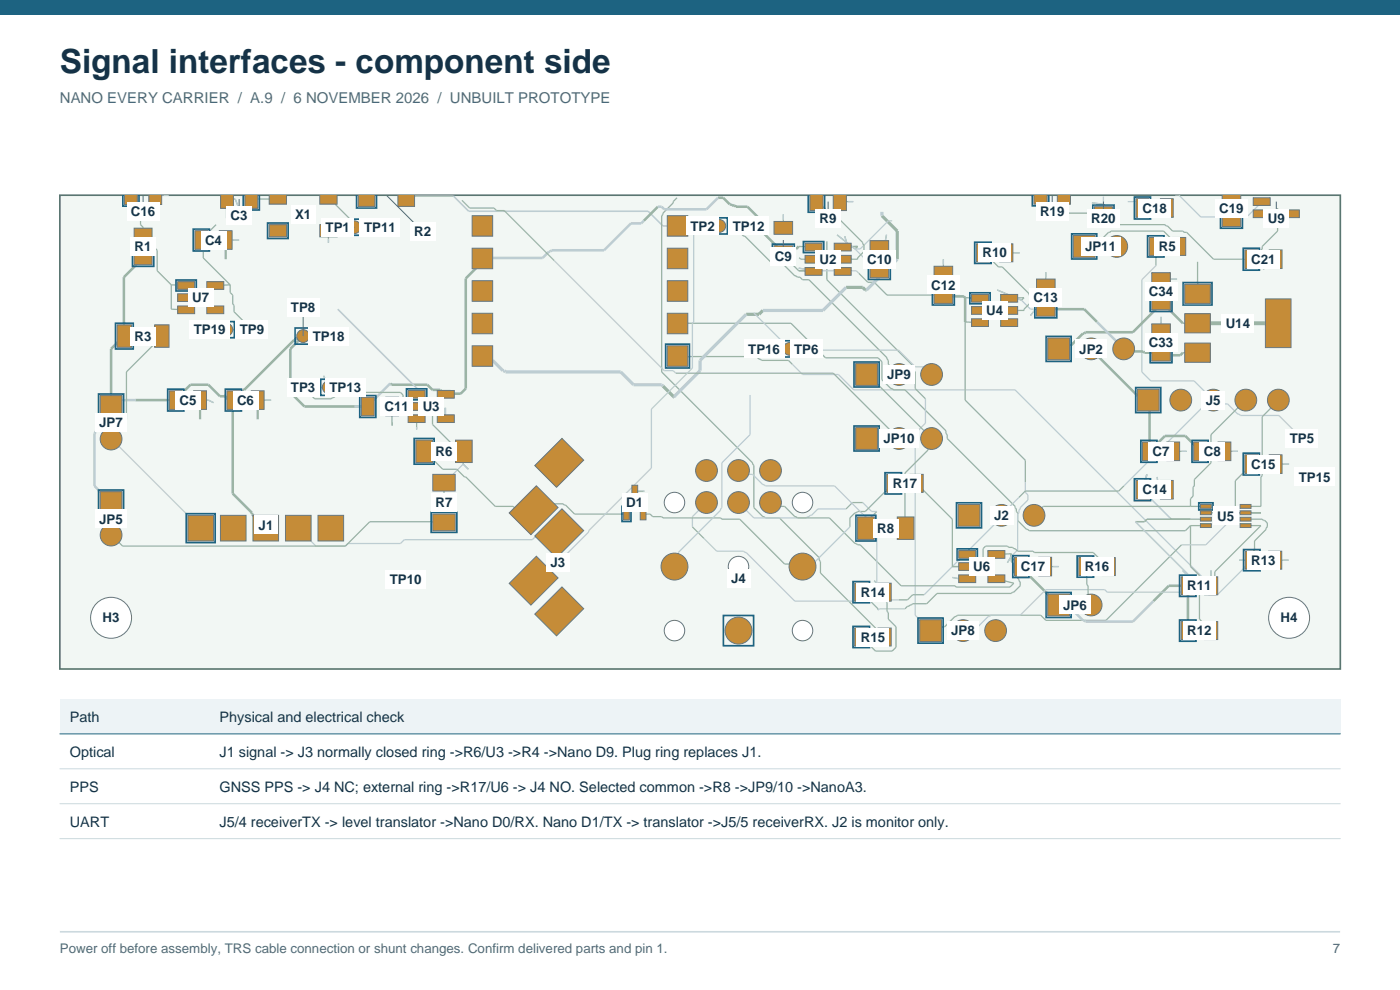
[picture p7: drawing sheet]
<svg xmlns="http://www.w3.org/2000/svg" width="297mm" height="210mm" viewBox="0 0 297 210" stroke-linecap="round" stroke-linejoin="round" font-family="sans-serif">
<path d="M0 0h297v3.2h-297z" fill-rule="evenodd" fill="#1d6381"/>
<path d="M12.7 197.7h271.6" fill="none" stroke="#ccd9e1" stroke-width=".35"/>
<path d="M12.7 41.4h271.6v100.5h-271.6z" fill-rule="evenodd" fill="#f2f7f4" stroke="#59766e" stroke-width=".35"/>
<g fill="none" stroke="#9cb4a5" stroke-width=".27">
<path d="M27.8 41.4h-.2l1.9 1.9v2.2l.3 .3v1.9l.6 .5v1.9l2.9 3v4.3l3 3M32.9 41.4h2.9M42.6 50.9h.1M42.6 50.9v1.6l.5 .6v1.6l5.7 5.7M45.8 47.7l-3.2 3.2M47.9 50.9h2.8M48.1 42.2h1.8l.8 2.2M58.9 42l-.3 .2h-5.7M69.7 48.9v2.6M69.7 42l5.5 5.4v.8M77.8 41.4h.1M78.2 47.1l2.4 1.1h2.6"/>
<path d="M98 42.5l1.6 1.6h5.2l.5 .6h1.7l10.6 10.6M143.6 42l-.8 .8v.2l-2.2 2.2v.3l-.2 .3v33.1l19.3 19.3v.3l.2 .2v9l1.9 1.9h.3l.3 .3h3l8.4 8.4v.5l.3 .3v2.4l13.6 13.6M154.8 46.8v.3l3 3h.2l5.7 5.7h2.2l2.7 2.7h.3l.3 .3h.5l.6 .5h1.3l16.6 16.6v.3l.3 .2v.9l2.2 2.1M156.8 46.1l.8 .6 1.2 1.2M166.2 45.5v2.8M166.2 53.5v.7l3.2 3.2M169.4 56.9l4.1 .5h-4.1M169.4 52.3l3.2 .1M169.4 57.4l3.2 .2M169.5 54.6l.4 .4h2.7M173.2 42.8h.3l3 3h.8l5.7 5.7v.2l.3 .3v1.4l-1.4 1.3v.3h-3.1M175.4 51.2v8.1l18.2 18.2v.3l.3 .3v.5l.3 .3v3.5l2.1 2.2"/>
<path d="M177.6 49.8l3.8 3 .5-.5M178.2 42.8h2.8M179.2 50.1l.6 1.9 .2 .3h1.9M181.9 52.3l-3.1 .1M182.2 58l1.9 1.9h1.4l2.7 2.7h11.7l.2 .4M183.8 55.5l.6 .3 1.6 1.6h.5v.2M188.1 49.8l-.3 1.4-1.3 1.2M200.1 55v2.8M208.5 53.6h.3l3 3h.8l5.7 5.7v.3l.3 .3v1.3l-1.4 1.4v.3h-3.1M213.5 53.6h2.8M220.7 41.4l3.9 3.8h9.5l.3 .3h.5l2.2 2.2h10l.3 .2h.3l1.1 1.1h2.1l.3 .3h.5l5.7 5.7h8.2l2.2-2.2v-.5l3.2-3.3v-4.9M221.9 57.7v2.9"/>
<path d="M225.7 41.4h.1M230 52.3h.8l.8-.8h1.4l2.2-2.2h.2l.3-.3h11.2l3.2 3.3M231.6 43l2.5 .3v1.9M242.2 44.1h.2M245.2 52.3v4M246.3 59.2h3.4M249.3 41.4h.8M254.1 55.5v6.8M264 44.1h-.3l-2.5 2.6M270.6 55h-1.7l-.9 2.2M34.3 71.3l-7.5 7.6v10l-3.2 3.3v.9M36.3 60.4v5.2l3.2 .1"/>
<path d="M36.3 60.4l3.2 .2M39.5 63.1h3.1M45.6 68.8l2.4 1.1h2.6M48.8 60.4v1.7l.6 .5v1.9l.2 .3v1.3l3.8 3.8M48.8 60.4l-3.1 .2M67.3 70.2l2.4 1.1h2.6M68.7 79.7l1 2.5h-2.5M143.4 79.2h33.4l13.9 13.8M143.7 75.5l-.1 .1h16.9l.5 .6h.3l.3 .2h5.7l.8 .9M143.7 68.6h-.1h24.2l7.3 7.3h11.2l.8 .8v3.8l1.9 1.9h.3l.2 .3h2.5l8.7 8.7v.5l.2 .3v.8l14.4 14.4v.3l.3 .3v.5l.3 .3v1.6l1.9 1.9h.3l.2 .3h33.2l1.1-1.1M162.1 74h1.8l.8 .3M165.6 72.1l1.9 1.9h3.3l.3 .3"/>
<path d="M183.8 79.4h.3l13.6 13.6M204.7 63.1l3.2 .2M207.9 68.4l-3.2-.1v16.6l12.8 12.7v4.7M211 64.8l-1.3 1.1h-1.8M211.5 61.5l5.2 2.2 .5-.6-3.1 .2M221.9 65.7v-.1h-2.2l-1.1 1.3M246.3 67.2v2.9M250.9 68.6h3.2M250.9 74.8h3.2M42.4 84.9h1.8l1.1 .5M54.7 84.9h2.8M64.3 82.2l2.5 2.4h3.5l.3-.3h.2l1.1-1.1h13.1l.5 .6v1.1l.5 .5v.8"/>
<path d="M83.2 86.2v1.8M86 86.2l.9 .8h3.8l1 1.1v1.9l5.8 5.7h.9M86 86.2h2.4M88.4 88.8v2.3M90 95.7l3.9 3.8h3l1.6 1.7h.3l6.3 6.2h3.8l.2 .3h1.9l.6 .5h1.6l1.4-1.3h4.9l.2 .2h.3l1.9 1.9h11M97.7 83.5l-3.1 .1M98.3 95.7v2.8l1.1 1M197.6 93h.1M197.7 93v.8l-.8 .8v.9l-4.9 4.9v11.6h.1M248.9 95.7h2.8M259.8 95.7h2.8M264.3 84.9l-7.4 7.3v6l-3.5 3.5v1.4l-.3 .2v1.9l-.5 .6v1.6"/>
<path d="M265.5 98.5h.1l-3.5 3.5v6.2l.5 .6M270.6 98.5h2.9M271.2 84.9h.1l-3.5 3.5v12.5l-.3 .3v6.2h-3.3M273.7 91.9l2.5 1.1M94.2 102.4v3.1M94.2 110.8v-.1h-15.8l-5.1 5.1h-47.3l-2.4-2.4v.1M136.4 109h-.1h1.6l.6 .6h1.9l.2 .3h12.3l.2 .2h3.8l9.5 9.5h3.3l.6 .6M136.7 104.2h-2M146.9 111.8l2.4 2.4M163.5 106.6h.8l.8 .8h1.3l2.2 2.2h.3l.3 .3h6.8l5.4 5.4h.3l.2 .3h.6l8.7 8.7h11.4l.2 .2h11.5l.8-.8-3.7-.9M183 106.6h-2.2l-1.3 1.4M186 108.5l-2.4 2.4v1.1h.1"/>
<path d="M189.5 102.5l-5.9 6h-1.7l-.2 .3h-.3l-1.1 1.1v1.9M194.5 102.5l7.5 7.6v10.1h3.3l.8-.8h1.4l1.1-1.1v-1.9l.5-.6h4.6l.3 .3h.8l.3 .3h.2l.6 .5h3.2l.3 .3h12.5l3 3h.3M211.4 117.6l3.1-.1v1.6l.6 .5v1.9l1.3 1.9v.9l-1.3 1.3h-.3l-.3 .3h-15.7l-2.2 2.2h-3l-.8 .5h-.3l-.5 .5M214.5 118.3l2.1 1.9M214.5 118l-.8 1.4M238.4 103.1l-1.1 1.1h-19.8l-1.3 1.3M245.5 101.2l.3 2.7h1.7M250.7 115.6l-16.1 16h-12.7l-1.1-1.1h-17.7l-.3 .3h-.2l-2.2 2.1h-1.4l-.8 .9h-.8M252.6 111.5h3.2M252.6 111.5v8.7l1.9 1.9v9.2l2.4 2.5M252.6 110.1h3.2M255.8 108.8h2.6"/>
<path d="M255.8 107.4h-34.5l-1.9 1.9M262.6 108.8h4.9M262.6 108.8l-1.1 1.1M264.2 111.5h3.3l-9.8 9.8v1.3l-.8 .8M264.2 110.1h3.6l.2 .3h.3l.6 .5v.9l-.3 .2v.3l-2.5 2.4v2l-.5 .5v1.6h-2.7M270.5 118.8h2.9M278.9 101.2h2.6M86 122.9h2.6M182.7 125.6l3.6 3.5v.3M185.5 123.2l2.1 2.4M187.6 125.6v1.6l.6 .6v1.9l.3 .3v1.3l1.6 1.6v4.4l-.8 .8h-3.6l-3-3M187.6 125.6h.1"/>
<path d="M196.1 126.2h-2.5l-1.1 1h-1.9M202.1 122.5l1.3 .3h1.8M221.7 120.2h2.9M230.2 120.2l.4 .3v3.5l.2 .3v1.9l.6 .5v1.6h.1M256.9 121v3.3"/>
</g>
<g fill="none" stroke="#bdcdd2" stroke-width=".27">
<path d="M34.7 41.4h1.1M49.6 50.9h1.1M49.9 42.2l.8 2.2M69.7 50.7v.8M78.2 47.1l2.4 1.1M82.4 48.2h.8M117.6 55.3l23.3 23.3h1.9l.6 .6M147.2 49.6v18.7l-.3 .3v9.5l-8.7 8.7v12.5l-13.3 13.3v.2l-9.5 9.6h-.6l-.8 .8h-.8M156.8 46.1l.8 .6M166.2 45.5v1.1M169.4 56.9l4.1 .5h8.2l.5 .6M177.6 49.8l3.8 3"/>
<path d="M179.2 50.1l.6 1.9M179.9 42.8h1.1M181.4 52.8l3 3-.6-.3M188.1 49.8l-.3 1.4M189.3 46.8h-.8l-6 6h-1.1M200.1 55v1.1M215.2 53.6h1.1M221.9 57.7v1.1M234.1 41.7v1.6l-2.5-.3M243 42.5h-.5l-.3 .3h-3M245.2 56.3l-3 3v19.6l1.9 1.9h9.2l4.1 4.1M248.1 59.2h1.6"/>
<path d="M250.1 41.4l4.6 4.6h9.3l.2-.2h.6l2.2-2.2M268.9 55l-.9 2.2M41.3 63.1h1.3M45.6 68.8l2.4 1.1M49.8 69.9h.8M67.3 70.2l2.4 1.1M68.7 79.7l1 2.5M71.5 71.3h.8M159.9 66.4l7.1 7.1M163.9 74l.8 .3M168.1 77.3l2.2 2.1h7.6l3.2 3.3h34.2l41.6 41.6v-3.3M171.1 74.3h19.5l3.6 3.5h1.9l1.5 1.6"/>
<path d="M211 64.8l-1.3 1.1M211.5 61.5l5.2 2.2 1.9 1.9h1.1l-1.1 1.3M246.3 67.2v1.1M23.6 93.1v-.1l19 19M44.2 84.9l1.1 .5M56.4 84.9h1.1M67.2 82.2h.8M83.2 88v1.6M88.4 90.6v.5M99.4 99.5l-1.1-1-4.1 4v3M156.7 99.8h.8l.8 .8h1.4l2.1 2.2h.3l.3 .3h14.6l8.5 8.4v.5l.5 .6v11.4l1.6 1.6-2.1-2.4M159.1 83.8v8.4l-6 6v9.5l-.2 .3v.2l-9 9v1.4l-.8 .8v.8"/>
<path d="M196.3 84.6v5.2l-1.6 1.6v.3l-.3 .2v.6l-.2 .2v37.8l3.2 3.3M250.7 95.7h1M261.5 95.7h1.1M272.4 98.5h1.1M273.7 91.9l2.5 1.1-4.9-4.9h-8.1l-.3-.2h-.3l-2.2-2.2h-1.3l-.8-.8h-1.7l-18.2 18.2M63.3 112l3.7 3.8h6.3l.5-.5h11.2l.8-.8h27.1l.6-.6h.8l.3-.2h1.9l.5-.6h1.6M136.4 104.2h.3M149.3 114.2l2.8 2.7h5.7l.2 .3h.3l10.3 10.3h19.6l.3-.3h2.1M149.9 106.6l-3 3v2.2M156.7 106.6l3.2 3.3h11.2l.2-.3 .9-.3 1.3-1.3h6M180.3 111.8l-7.6 7.6h-.8l-.8 .8h-.8M183 106.6l1.9 1.9h1.1"/>
<path d="M212.4 109.3h.1M212.4 109.3v.6l-16.3 16.3M216.2 105.5l-3.8 3.8M217.5 102.3v2.1l.6 .6v1.1l-1.7 1.6v.3l-.2 .2v.6l-.3 .2v7.7l-1.4 1.3-.8 1.4M245.5 101.2l.3 2.7M258.1 108.8h.3M261.5 109.9l-5.7 5.7h-5.1M262.9 118.8h2.7l-7.3 7.4h-1.9l-.6-.6h-20.9l-.5-.5h-12.5l-5.5 5.4h-6.2l-.3 .3h-.3l-2.1 2.1h-1.7l-.8 .9h-.8M272.3 118.8h1.1M280.7 101.2h.8M87.8 122.9h.8M192 129.1h-5.5l-.2 .3"/>
<path d="M202.1 122.5l1.3 .3M223.5 120.2h1.1"/>
</g>
<path d="M47.9 50.9v4.1M48.1 42.2v4.1M42.4 84.9v4M54.7 84.9v4" fill="none" stroke="#9cb4a5" stroke-width=".48"/>
<path d="M86.2 41.4l.1 .2h9.9M143.7 47.9h8.9M83.2 86.2v4.1M94.5 86.5l.1 2.3M243.3 100.6l-1.1 3.3h.2M248.2 109.9l.3 .2M252.6 110.1h-9.3l-.5 .6h-1.9M250.9 121l1.1 1.1v2.2" fill="none" stroke="#9cb4a5" stroke-width=".34"/>
<path d="M96.2 41.6l3.2 3.2h38.1l3.1 3.1h3.1M71.6 65.6l22.9 22.8v-1.9M240.9 110.7l11.1 11.1v.3l-1.1-1.1M243.3 100.6l-1.1 3.3 6 6" fill="none" stroke="#bdcdd2" stroke-width=".34"/>
<g fill="none" stroke="#9cb4a5" stroke-width=".54">
<path d="M30.4 54.7l-4.1 4.1v12.5M30.4 54.7v.1M102.3 54.7v.8l-3.5 3.6v23.3l-1.1 1.1h-1.6l-.6-.5h-1.9l-.2-.3h-1.7l-1-1.1h-7.6l-.3-.3M139.6 43.9l-3 2.9M152.3 42h1.1l1.4 1.3h.2l.3 .3h.6l.2 .3h2.5l2.4 2.4v.3l.6 .8v1.6l4.6 4.6M166.2 53.5v.1M169.4 52.3l-.5 .5h-1.1l-.8 .8h-.8M26.3 71.3h.1M26.3 71.3l-2.7 2.7v12.2M200.1 63v-.1h4.4l.2 .2v5.2M221.9 65.7v-.1h8.1l2.7 2.7M231.5 74h-.1l10 10.1h.6l.8 .8h.8l.3 .2v10.6"/>
<path d="M238.4 74h1.7l.5 .5h1.9l.3 .3h3l.5 .6M246.3 64.5l-6 6h-10l-.3 .2h-.3l-2.4 2.5h-1.1l-.8 .8h-.8M246.3 64.5h.6l4 4.1M246.3 64.4v.1M246.3 75.2v.2M250.9 74.8l-.5 .6h-4.1M28.7 84.9h8.6M37.1 84.9l3.3-3.3h3.8l2.5 2.5h1l.9 .8h.9M78 86.2h-13.4l-2.5-2.4-.2-.8-.3-.3v-8.7l2.7-2.7h-.8l-.8 .8h-.3l-10.6 10.6h-.3l-2.1 2.2v19.8l4 4.1v.2l3 3M243.7 95.7h.2M243.9 95.7l3.2-3.2h4.4l3.2 3.2h-.1M216.6 120.2h-.2l8.2 8.1"/>
<path d="M244.7 127.5l3.2-3.2h4.1v9.5"/>
</g>
<path d="M136.6 46.8l-.6 .6h-2.1l-5.8 5.7h-11.1l-.3 .3h-.2l-1.4 1.3h-12.8v.1M152.3 42l-2.4 2.4h-9l-.5-.5h-.8M232.7 68.3l5.7 5.7M28.7 84.9h-3.8l-1.3 1.3v.8l-.8 .9v1l-2.5 2.5v.3l-.3 .2v11.2l3.6 3.5M82.8 81.3l-4.9 4.9h-2.7M244.7 127.5l-4.4 4.4h-10l-.3-.3h-.3l-2.4-2.5h-1.1l-.8-.8h-.8" fill="none" stroke="#bdcdd2" stroke-width=".54"/>
<path d="M187.1 45.8l3.3 3.2v6M161.8 65.9l-.8 .8h-2.7M179.5 61h3.5l.6 .5h.2M140.6 81.9l2.5 2.4" fill="none" stroke="#9cb4a5" stroke-width=".68" stroke-linecap="butt"/>
<path d="M187.1 44.9v.9M190.4 55l-6.6 6.5M102.3 75.5v.1h.9l.8 .8h.5l2.2 2.2h.3l.2 .3h24.5l2.7 2.7h6l.2 .3M158.3 66.7l-9.8 9.7v2.2l-5.4 5.5v.2M179.5 61l-4.9 4.9h-12.8" fill="none" stroke="#bdcdd2" stroke-width=".68" stroke-linecap="butt"/>
<path d="M254.1 68.6h17.1" fill="none" stroke="#9cb4a5" stroke-width=".81" stroke-linecap="butt"/>
<path d="M141.6 73.4h4.3v4.3h-4.3z" fill-rule="evenodd" fill="#c58c38" stroke="#6b7678" stroke-width=".21"/>
<path d="M141.2 73h5.1v5.1h-5.1z" fill="none" stroke="#1d6381" stroke-width=".35"/>
<g fill="#c58c38" stroke="#6b7678" stroke-width=".21">
<path d="M141.6 66.5h4.3v4.3h-4.3z" fill-rule="evenodd"/>
<path d="M141.6 59.6h4.3v4.3h-4.3z" fill-rule="evenodd"/>
<path d="M141.6 52.7h4.3v4.3h-4.3z" fill-rule="evenodd"/>
<path d="M141.6 45.8h4.3v4.3h-4.3z" fill-rule="evenodd"/>
<path d="M100.2 45.8h4.3v4.3h-4.3z" fill-rule="evenodd"/>
<path d="M100.2 52.7h4.3v4.3h-4.3z" fill-rule="evenodd"/>
<path d="M100.2 59.6h4.3v4.3h-4.3z" fill-rule="evenodd"/>
<path d="M100.2 66.5h4.3v4.3h-4.3z" fill-rule="evenodd"/>
<path d="M100.2 73.4h4.3v4.3h-4.3z" fill-rule="evenodd"/>
<circle cx="162.1" cy="74" r="1.36"/>
</g>
<path d="M160.4 72.3h3.4v3.4h-3.4z" fill="none" stroke="#1d6381" stroke-width=".35"/>
<path d="M219.3 41.4h2.8v1.9h-2.8z" fill-rule="evenodd" fill="#c58c38" stroke="#6b7678" stroke-width=".21"/>
<path d="M219 41.4v2.3h3.5v-2.3" fill="none" stroke="#1d6381" stroke-width=".35"/>
<g fill="#c58c38" stroke="#6b7678" stroke-width=".21">
<path d="M224.3 41.4h2.8v1.9h-2.8z" fill-rule="evenodd"/>
<circle cx="64.3" cy="82.2" r="1.36"/>
</g>
<path d="M62.6 80.4h3.4v3.5h-3.4z" fill="none" stroke="#1d6381" stroke-width=".35"/>
<circle cx="86" cy="122.9" r="1.36" fill="#c58c38" stroke="#6b7678" stroke-width=".21"/>
<path d="M84.3 121.2h3.5v3.4h-3.5z" fill="none" stroke="#1d6381" stroke-width=".35"/>
<circle cx="276.2" cy="93" r="1.36" fill="#c58c38" stroke="#6b7678" stroke-width=".21"/>
<path d="M274.5 91.3h3.4v3.4h-3.4z" fill="none" stroke="#1d6381" stroke-width=".35"/>
<circle cx="53.4" cy="69.9" r="1.36" fill="#c58c38" stroke="#6b7678" stroke-width=".21"/>
<path d="M51.7 68.2h3.5v3.4h-3.5z" fill="none" stroke="#1d6381" stroke-width=".35"/>
<path d="M181.9 109.7h3.6v4.7h-3.6z" fill-rule="evenodd" fill="#c58c38" stroke="#6b7678" stroke-width=".21"/>
<path d="M181.6 109.3h4.2v5.5h-4.2z" fill="none" stroke="#1d6381" stroke-width=".35"/>
<g fill="#c58c38" stroke="#6b7678" stroke-width=".21">
<path d="M190.4 109.7h3.5v4.7h-3.5z" fill-rule="evenodd"/>
<path d="M222.3 71.7h4.6v4.6h-4.6z" fill-rule="evenodd"/>
</g>
<path d="M221.9 71.3h5.3v5.4h-5.3z" fill="none" stroke="#1d6381" stroke-width=".35"/>
<g fill="#c58c38" stroke="#6b7678" stroke-width=".21">
<path d="M41.4 48.9h2.7v4h-2.7z" fill-rule="evenodd"/>
<circle cx="231.5" cy="74" r="2.31"/>
<circle cx="238.4" cy="74" r="2.31"/>
</g>
<path d="M41 48.6h3.4v4.6h-3.4z" fill="none" stroke="#1d6381" stroke-width=".35"/>
<g fill="#c58c38" stroke="#6b7678" stroke-width=".21">
<path d="M46.5 48.9h2.7v4h-2.7z" fill-rule="evenodd"/>
<path d="M241 42.2h2.7v3.9h-2.7z" fill-rule="evenodd"/>
</g>
<path d="M240.7 41.8h3.4v4.6h-3.4z" fill="none" stroke="#1d6381" stroke-width=".35"/>
<g fill="#c58c38" stroke="#6b7678" stroke-width=".21">
<path d="M246.2 42.2h2.7v3.9h-2.7z" fill-rule="evenodd"/>
<path d="M215.2 118.2h2.7v4h-2.7z" fill-rule="evenodd"/>
</g>
<path d="M214.9 117.9h3.4v4.6h-3.4z" fill="none" stroke="#1d6381" stroke-width=".35"/>
<g fill="#c58c38" stroke="#6b7678" stroke-width=".21">
<path d="M220.4 118.2h2.7v4h-2.7z" fill-rule="evenodd"/>
<path d="M219.9 64.4h3.9v2.7h-3.9z" fill-rule="evenodd"/>
</g>
<path d="M219.5 64h4.7v3.4h-4.7z" fill="none" stroke="#1d6381" stroke-width=".35"/>
<g fill="#c58c38" stroke="#6b7678" stroke-width=".21">
<path d="M219.9 59.2h3.9v2.7h-3.9z" fill-rule="evenodd"/>
<path d="M250.6 122.4h2.8v3.8h-2.8z" fill-rule="evenodd"/>
</g>
<path d="M250.2 122h3.5v4.5h-3.5z" fill="none" stroke="#1d6381" stroke-width=".35"/>
<g fill="#c58c38" stroke="#6b7678" stroke-width=".21">
<path d="M255.5 122.4h2.8v3.8h-2.8z" fill-rule="evenodd"/>
<circle cx="80.6" cy="48.2" r="1.36"/>
</g>
<path d="M78.9 46.5h3.4v3.4h-3.4z" fill="none" stroke="#1d6381" stroke-width=".35"/>
<path d="M243.8 50.4h2.8v3.8h-2.8z" fill-rule="evenodd" fill="#c58c38" stroke="#6b7678" stroke-width=".21"/>
<path d="M243.4 50h3.5v4.5h-3.5z" fill="none" stroke="#1d6381" stroke-width=".35"/>
<g fill="#c58c38" stroke="#6b7678" stroke-width=".21">
<path d="M248.8 50.4h2.7v3.8h-2.7z" fill-rule="evenodd"/>
<path d="M227.7 50h4.6v4.6h-4.6z" fill-rule="evenodd"/>
</g>
<path d="M227.3 49.6h5.4v5.3h-5.4z" fill="none" stroke="#1d6381" stroke-width=".35"/>
<g fill="#c58c38" stroke="#6b7678" stroke-width=".21">
<circle cx="236.9" cy="52.3" r="2.31"/>
<circle cx="167.5" cy="74" r="1.36"/>
</g>
<path d="M165.8 72.3h3.4v3.4h-3.4z" fill="none" stroke="#1d6381" stroke-width=".35"/>
<path d="M203.4 116.8h3.6v1.6h-3.6z" fill-rule="evenodd" fill="#c58c38" stroke="#6b7678" stroke-width=".21"/>
<path d="M203 116.4h4.3v2.4h-4.3z" fill="none" stroke="#1d6381" stroke-width=".35"/>
<g fill="#c58c38" stroke="#6b7678" stroke-width=".21">
<path d="M203.4 119.4h3.6v1.6h-3.6z" fill-rule="evenodd"/>
<path d="M203.4 121.9h3.6v1.7h-3.6z" fill-rule="evenodd"/>
<path d="M209.6 121.9h3.6v1.7h-3.6z" fill-rule="evenodd"/>
<path d="M209.6 116.8h3.6v1.6h-3.6z" fill-rule="evenodd"/>
<path d="M188.1 100.6h2.8v3.8h-2.8z" fill-rule="evenodd"/>
</g>
<path d="M187.8 100.3h3.4v4.5h-3.4z" fill="none" stroke="#1d6381" stroke-width=".35"/>
<g fill="#c58c38" stroke="#6b7678" stroke-width=".21">
<path d="M193.1 100.6h2.8v3.8h-2.8z" fill-rule="evenodd"/>
<path d="M203.3 107h4.6v4.6h-4.6z" fill-rule="evenodd"/>
</g>
<path d="M202.9 106.7h5.3v5.3h-5.3z" fill="none" stroke="#1d6381" stroke-width=".35"/>
<g fill="#c58c38" stroke="#6b7678" stroke-width=".21">
<path d="M242.4 93.8h2.7v3.9h-2.7z" fill-rule="evenodd"/>
<circle cx="212.5" cy="109.3" r="2.31"/>
<circle cx="219.4" cy="109.3" r="2.31"/>
</g>
<path d="M242 93.4h3.4v4.7h-3.4z" fill="none" stroke="#1d6381" stroke-width=".35"/>
<g fill="#c58c38" stroke="#6b7678" stroke-width=".21">
<path d="M247.5 93.8h2.7v3.9h-2.7z" fill-rule="evenodd"/>
<path d="M39.9 109.3h5.4v5.4h-5.4z" fill-rule="evenodd"/>
</g>
<path d="M39.5 109h6.1v6.1h-6.1z" fill="none" stroke="#1d6381" stroke-width=".35"/>
<g fill="#c58c38" stroke="#6b7678" stroke-width=".21">
<path d="M46.8 109.3h5.4v5.4h-5.4z" fill-rule="evenodd"/>
<path d="M53.7 109.3h5.4v5.4h-5.4z" fill-rule="evenodd"/>
<path d="M60.6 109.3h5.4v5.4h-5.4z" fill-rule="evenodd"/>
<path d="M67.5 109.3h5.4v5.4h-5.4z" fill-rule="evenodd"/>
<path d="M254.7 107h2.3v.8h-2.3z" fill-rule="evenodd"/>
</g>
<path d="M254.3 106.7h3v1.5h-3z" fill="none" stroke="#1d6381" stroke-width=".35"/>
<g fill="#c58c38" stroke="#6b7678" stroke-width=".21">
<path d="M254.7 108.4h2.3v.8h-2.3z" fill-rule="evenodd"/>
<path d="M254.7 109.7h2.3v.8h-2.3z" fill-rule="evenodd"/>
<path d="M254.7 111.1h2.3v.8h-2.3z" fill-rule="evenodd"/>
<path d="M263.1 111.1h2.3v.8h-2.3z" fill-rule="evenodd"/>
<path d="M263.1 109.7h2.3v.8h-2.3z" fill-rule="evenodd"/>
<path d="M263.1 108.4h2.3v.8h-2.3z" fill-rule="evenodd"/>
<path d="M263.1 107h2.3v.8h-2.3z" fill-rule="evenodd"/>
<path d="M181.3 123.7h2.8v3.8h-2.8z" fill-rule="evenodd"/>
</g>
<path d="M181 123.4h3.5v4.5h-3.5z" fill="none" stroke="#1d6381" stroke-width=".35"/>
<g fill="#c58c38" stroke="#6b7678" stroke-width=".21">
<path d="M186.3 123.7h2.8v3.8h-2.8z" fill-rule="evenodd"/>
<path d="M52 41.4h2.7v2.8h-2.7z" fill-rule="evenodd"/>
</g>
<path d="M51.6 41.4v3.1h3.4v-3.1" fill="none" stroke="#1d6381" stroke-width=".35"/>
<g fill="#c58c38" stroke="#6b7678" stroke-width=".21">
<path d="M46.8 41.4h2.7v2.8h-2.7z" fill-rule="evenodd"/>
<path d="M170.8 51.6h3.6v1.6h-3.6z" fill-rule="evenodd"/>
</g>
<path d="M170.4 51.2h4.3v2.4h-4.3z" fill="none" stroke="#1d6381" stroke-width=".35"/>
<g fill="#c58c38" stroke="#6b7678" stroke-width=".21">
<path d="M170.8 54.2h3.6v1.6h-3.6z" fill-rule="evenodd"/>
<path d="M170.8 56.8h3.6v1.6h-3.6z" fill-rule="evenodd"/>
<path d="M177 56.8h3.6v1.6h-3.6z" fill-rule="evenodd"/>
<path d="M177 54.2h3.6v1.6h-3.6z" fill-rule="evenodd"/>
<path d="M177 51.6h3.6v1.6h-3.6z" fill-rule="evenodd"/>
<path d="M253.2 93.8h2.8v3.9h-2.8z" fill-rule="evenodd"/>
</g>
<path d="M252.9 93.4h3.4v4.7h-3.4z" fill="none" stroke="#1d6381" stroke-width=".35"/>
<g fill="#c58c38" stroke="#6b7678" stroke-width=".21">
<path d="M258.4 93.8h2.7v3.9h-2.7z" fill-rule="evenodd"/>
<path d="M76 41.4h3.5v2.4h-3.5z" fill-rule="evenodd"/>
</g>
<path d="M75.6 41.4v2.7h4.3v-2.7" fill="none" stroke="#1d6381" stroke-width=".35"/>
<g fill="#c58c38" stroke="#6b7678" stroke-width=".21">
<path d="M84.4 41.4h3.5v2.4h-3.5z" fill-rule="evenodd"/>
<circle cx="158.8" cy="47.9" r="1.36"/>
</g>
<path d="M157.1 46.2h3.5v3.4h-3.5z" fill="none" stroke="#1d6381" stroke-width=".35"/>
<path d="M88.2 93.4h3.5v4.7h-3.5z" fill-rule="evenodd" fill="#c58c38" stroke="#6b7678" stroke-width=".21"/>
<path d="M87.9 93h4.2v5.5h-4.2z" fill="none" stroke="#1d6381" stroke-width=".35"/>
<g fill="#c58c38" stroke="#6b7678" stroke-width=".21">
<path d="M96.6 93.4h3.6v4.7h-3.6z" fill-rule="evenodd"/>
<path d="M21.3 104.3h4.6v4.6h-4.6z" fill-rule="evenodd"/>
</g>
<path d="M20.9 103.9h5.3v5.4h-5.3z" fill="none" stroke="#1d6381" stroke-width=".35"/>
<g fill="#c58c38" stroke="#6b7678" stroke-width=".21">
<path d="M265.9 42h3.6v1.6h-3.6z" fill-rule="evenodd"/>
<path d="M265.9 44.5h3.6v1.7h-3.6z" fill-rule="evenodd"/>
<path d="M272 44.5h3.6v1.7h-3.6z" fill-rule="evenodd"/>
<path d="M244.3 63h4v2.7h-4z" fill-rule="evenodd"/>
<circle cx="23.6" cy="113.5" r="2.31"/>
</g>
<path d="M244 62.7h4.6v3.4h-4.6z" fill="none" stroke="#1d6381" stroke-width=".35"/>
<g fill="#c58c38" stroke="#6b7678" stroke-width=".21">
<path d="M244.3 57.8h4v2.8h-4z" fill-rule="evenodd"/>
<path d="M26.4 41.4h2.7v2h-2.7z" fill-rule="evenodd"/>
</g>
<path d="M26.1 41.4v2.3h3.4v-2.3" fill="none" stroke="#1d6381" stroke-width=".35"/>
<g fill="#c58c38" stroke="#6b7678" stroke-width=".21">
<path d="M31.6 41.4h2.7v2h-2.7z" fill-rule="evenodd"/>
<path d="M195.1 131.5h4.6v4.6h-4.6z" fill-rule="evenodd"/>
</g>
<path d="M194.8 131.1h5.3v5.3h-5.3z" fill="none" stroke="#1d6381" stroke-width=".35"/>
<g fill="#c58c38" stroke="#6b7678" stroke-width=".21">
<circle cx="204.3" cy="133.8" r="2.31"/>
<circle cx="211.2" cy="133.8" r="2.31"/>
</g>
<circle cx="23.6" cy="131" r="4.3" fill="#fff" stroke="#6b7678" stroke-width=".21"/>
<path d="M21.3 83.9h4.6v4.6h-4.6z" fill-rule="evenodd" fill="#c58c38" stroke="#6b7678" stroke-width=".21"/>
<path d="M20.9 83.6h5.3v5.3h-5.3z" fill="none" stroke="#1d6381" stroke-width=".35"/>
<g fill="#c58c38" stroke="#6b7678" stroke-width=".21">
<path d="M164.2 52.1h3.9v2.8h-3.9z" fill-rule="evenodd"/>
<circle cx="23.6" cy="93.1" r="2.31"/>
</g>
<path d="M163.9 51.8h4.6v3.4h-4.6z" fill="none" stroke="#1d6381" stroke-width=".35"/>
<g fill="#c58c38" stroke="#6b7678" stroke-width=".21">
<path d="M164.2 47h3.9v2.7h-3.9z" fill-rule="evenodd"/>
<path d="M108 108.8l5.8-5.8 4.6 4.7-5.8 5.7z" fill-rule="evenodd"/>
<path d="M113.5 113.7l5.7-5.8 4.6 4.6-5.7 5.8z" fill-rule="evenodd"/>
<path d="M113.5 130.3l5.7-5.8 4.6 4.6-5.7 5.8z" fill-rule="evenodd"/>
<path d="M108 123.7l5.8-5.7 4.6 4.6-5.8 5.8z" fill-rule="evenodd"/>
<path d="M113.5 98.8l5.7-5.8 4.6 4.6-5.7 5.8z" fill-rule="evenodd"/>
</g>
<circle cx="273.5" cy="131" r="4.3" fill="#fff" stroke="#6b7678" stroke-width=".21"/>
<circle cx="69.7" cy="82.2" r="1.36" fill="#c58c38" stroke="#6b7678" stroke-width=".21"/>
<path d="M68 80.4h3.5v3.5h-3.5z" fill="none" stroke="#1d6381" stroke-width=".35"/>
<path d="M57.1 47.7h3.7v2.5h-3.7z" fill-rule="evenodd" fill="#c58c38" stroke="#6b7678" stroke-width=".21"/>
<path d="M56.8 47.3h4.3v3.3h-4.3z" fill="none" stroke="#1d6381" stroke-width=".35"/>
<g fill="#c58c38" stroke="#6b7678" stroke-width=".21">
<path d="M67.8 47.7h3.7v2.5h-3.7z" fill-rule="evenodd"/>
<path d="M67.8 41.4h3.7v1.9h-3.7z" fill-rule="evenodd"/>
<path d="M57.1 41.4h3.7v1.9h-3.7z" fill-rule="evenodd"/>
<path d="M259.3 45.3h3.9v2.8h-3.9z" fill-rule="evenodd"/>
</g>
<path d="M258.9 45h4.7v3.4h-4.7z" fill="none" stroke="#1d6381" stroke-width=".35"/>
<g fill="#c58c38" stroke="#6b7678" stroke-width=".21">
<path d="M259.3 41.4h3.9v1.5h-3.9z" fill-rule="evenodd"/>
<circle cx="278.9" cy="101.2" r="1.36"/>
</g>
<path d="M277.2 99.5h3.4v3.4h-3.4z" fill="none" stroke="#1d6381" stroke-width=".35"/>
<path d="M228.9 118.3h2.7v3.8h-2.7z" fill-rule="evenodd" fill="#c58c38" stroke="#6b7678" stroke-width=".21"/>
<path d="M228.5 117.9h3.5v4.5h-3.5z" fill="none" stroke="#1d6381" stroke-width=".35"/>
<path d="M233.8 118.3h2.8v3.8h-2.8z" fill-rule="evenodd" fill="#c58c38" stroke="#6b7678" stroke-width=".21"/>
<g fill="#fff" stroke="#6b7678" stroke-width=".21">
<circle cx="143.1" cy="106.6" r="2.17"/>
<circle cx="143.1" cy="133.8" r="2.17"/>
<circle cx="156.7" cy="120.2" r="2.17"/>
<circle cx="170.3" cy="106.6" r="2.17"/>
<circle cx="170.3" cy="133.8" r="2.17"/>
</g>
<circle cx="156.7" cy="133.8" r="2.85" fill="#c58c38" stroke="#6b7678" stroke-width=".21"/>
<path d="M153.5 130.6h6.4v6.4h-6.4z" fill="none" stroke="#1d6381" stroke-width=".35"/>
<g fill="#c58c38" stroke="#6b7678" stroke-width=".21">
<circle cx="143.1" cy="120.2" r="2.85"/>
<circle cx="170.3" cy="120.2" r="2.85"/>
<circle cx="149.9" cy="106.6" r="2.31"/>
<circle cx="156.7" cy="106.6" r="2.31"/>
<circle cx="163.5" cy="106.6" r="2.31"/>
<circle cx="149.9" cy="99.8" r="2.31"/>
<circle cx="156.7" cy="99.8" r="2.31"/>
<circle cx="163.5" cy="99.8" r="2.31"/>
<circle cx="69.7" cy="71.3" r="1.36"/>
</g>
<path d="M68 69.6h3.5v3.4h-3.5z" fill="none" stroke="#1d6381" stroke-width=".35"/>
<path d="M181.5 90.7h4.6v4.6h-4.6z" fill-rule="evenodd" fill="#c58c38" stroke="#6b7678" stroke-width=".21"/>
<path d="M181.2 90.4h5.3v5.3h-5.3z" fill="none" stroke="#1d6381" stroke-width=".35"/>
<g fill="#c58c38" stroke="#6b7678" stroke-width=".21">
<circle cx="190.7" cy="93" r="2.31"/>
<circle cx="197.6" cy="93" r="2.31"/>
<circle cx="64.3" cy="71.3" r="1.36"/>
</g>
<path d="M62.6 69.6h3.4v3.4h-3.4z" fill="none" stroke="#1d6381" stroke-width=".35"/>
<path d="M37.7 59.7h3.6v1.7h-3.6z" fill-rule="evenodd" fill="#c58c38" stroke="#6b7678" stroke-width=".21"/>
<path d="M37.3 59.4h4.3v2.3h-4.3z" fill="none" stroke="#1d6381" stroke-width=".35"/>
<g fill="#c58c38" stroke="#6b7678" stroke-width=".21">
<path d="M37.7 62.3h3.6v1.7h-3.6z" fill-rule="evenodd"/>
<path d="M37.7 64.9h3.6v1.6h-3.6z" fill-rule="evenodd"/>
<path d="M43.9 64.9h3.6v1.6h-3.6z" fill-rule="evenodd"/>
<path d="M43.9 59.7h3.6v1.7h-3.6z" fill-rule="evenodd"/>
<path d="M171.8 41.4h2.8v3.3h-2.8z" fill-rule="evenodd"/>
</g>
<path d="M171.5 41.4v3.6h3.4v-3.6" fill="none" stroke="#1d6381" stroke-width=".35"/>
<g fill="#c58c38" stroke="#6b7678" stroke-width=".21">
<path d="M176.8 41.4h2.8v3.3h-2.8z" fill-rule="evenodd"/>
<path d="M198.2 61.6h3.9v2.8h-3.9z" fill-rule="evenodd"/>
</g>
<path d="M197.8 61.3h4.7v3.4h-4.7z" fill="none" stroke="#1d6381" stroke-width=".35"/>
<g fill="#c58c38" stroke="#6b7678" stroke-width=".21">
<path d="M198.2 56.5h3.9v2.7h-3.9z" fill-rule="evenodd"/>
<path d="M181.3 133.2h2.8v3.8h-2.8z" fill-rule="evenodd"/>
</g>
<path d="M181 132.9h3.5v4.5h-3.5z" fill="none" stroke="#1d6381" stroke-width=".35"/>
<g fill="#c58c38" stroke="#6b7678" stroke-width=".21">
<path d="M186.3 133.2h2.8v3.8h-2.8z" fill-rule="evenodd"/>
<path d="M250.6 131.9h2.8v3.8h-2.8z" fill-rule="evenodd"/>
</g>
<path d="M250.2 131.5h3.5v4.5h-3.5z" fill="none" stroke="#1d6381" stroke-width=".35"/>
<g fill="#c58c38" stroke="#6b7678" stroke-width=".21">
<path d="M255.5 131.9h2.8v3.8h-2.8z" fill-rule="evenodd"/>
<path d="M24.9 68.9h3v4.8h-3z" fill-rule="evenodd"/>
</g>
<path d="M24.5 68.6h3.8v5.4h-3.8z" fill="none" stroke="#1d6381" stroke-width=".35"/>
<g fill="#c58c38" stroke="#6b7678" stroke-width=".21">
<path d="M32.8 68.9h3.1v4.8h-3.1z" fill-rule="evenodd"/>
<path d="M232.2 43.9h3.8v2.7h-3.8z" fill-rule="evenodd"/>
</g>
<path d="M231.8 43.5h4.5v3.5h-4.5z" fill="none" stroke="#1d6381" stroke-width=".35"/>
<path d="M244.3 73.9h4v2.7h-4z" fill-rule="evenodd" fill="#c58c38" stroke="#6b7678" stroke-width=".21"/>
<path d="M244 73.5h4.6v3.4h-4.6z" fill="none" stroke="#1d6381" stroke-width=".35"/>
<g fill="#c58c38" stroke="#6b7678" stroke-width=".21">
<path d="M244.3 68.7h4v2.7h-4z" fill-rule="evenodd"/>
<path d="M206.1 62.5h3.6v1.6h-3.6z" fill-rule="evenodd"/>
</g>
<path d="M205.8 62.1h4.3v2.3h-4.3z" fill="none" stroke="#1d6381" stroke-width=".35"/>
<g fill="#c58c38" stroke="#6b7678" stroke-width=".21">
<path d="M206.1 65h3.6v1.7h-3.6z" fill-rule="evenodd"/>
<path d="M206.1 67.6h3.6v1.7h-3.6z" fill-rule="evenodd"/>
<path d="M212.3 67.6h3.6v1.7h-3.6z" fill-rule="evenodd"/>
<path d="M212.3 65h3.6v1.7h-3.6z" fill-rule="evenodd"/>
<path d="M212.3 62.5h3.6v1.6h-3.6z" fill-rule="evenodd"/>
<path d="M264.1 53h2.7v4h-2.7z" fill-rule="evenodd"/>
</g>
<path d="M263.7 52.7h3.5v4.6h-3.5z" fill="none" stroke="#1d6381" stroke-width=".35"/>
<g fill="#c58c38" stroke="#6b7678" stroke-width=".21">
<path d="M269.3 53h2.7v4h-2.7z" fill-rule="evenodd"/>
<circle cx="152.6" cy="47.9" r="1.36"/>
</g>
<path d="M150.9 46.2h3.4v3.4h-3.4z" fill="none" stroke="#1d6381" stroke-width=".35"/>
<path d="M264.2 116.9h2.8v3.8h-2.8z" fill-rule="evenodd" fill="#c58c38" stroke="#6b7678" stroke-width=".21"/>
<path d="M263.8 116.6h3.5v4.5h-3.5z" fill="none" stroke="#1d6381" stroke-width=".35"/>
<g fill="#c58c38" stroke="#6b7678" stroke-width=".21">
<path d="M269.1 116.9h2.8v3.8h-2.8z" fill-rule="evenodd"/>
<path d="M264.1 96.5h2.7v3.9h-2.7z" fill-rule="evenodd"/>
</g>
<path d="M263.7 96.1h3.5v4.7h-3.5z" fill="none" stroke="#1d6381" stroke-width=".35"/>
<g fill="#c58c38" stroke="#6b7678" stroke-width=".21">
<path d="M269.3 96.5h2.7v3.9h-2.7z" fill-rule="evenodd"/>
<path d="M132.3 107.8h1.2v2.5h-1.2z" fill-rule="evenodd"/>
</g>
<path d="M131.9 107.4h2v3.2h-2z" fill="none" stroke="#1d6381" stroke-width=".35"/>
<g fill="#c58c38" stroke="#6b7678" stroke-width=".21">
<path d="M135.8 107.8h1.2v2.5h-1.2z" fill-rule="evenodd"/>
<path d="M134.1 102.9h1.2v2.5h-1.2z" fill-rule="evenodd"/>
<path d="M35.9 82.9h2.7v3.9h-2.7z" fill-rule="evenodd"/>
</g>
<path d="M35.6 82.5h3.4v4.7h-3.4z" fill="none" stroke="#1d6381" stroke-width=".35"/>
<g fill="#c58c38" stroke="#6b7678" stroke-width=".21">
<path d="M41.1 82.9h2.7v3.9h-2.7z" fill-rule="evenodd"/>
<path d="M48.1 82.9h2.8v3.9h-2.8z" fill-rule="evenodd"/>
</g>
<path d="M47.8 82.5h3.4v4.7h-3.4z" fill="none" stroke="#1d6381" stroke-width=".35"/>
<g fill="#c58c38" stroke="#6b7678" stroke-width=".21">
<path d="M53.3 82.9h2.7v3.9h-2.7z" fill-rule="evenodd"/>
<path d="M241 101.9h2.7v4h-2.7z" fill-rule="evenodd"/>
</g>
<path d="M240.7 101.6h3.4v4.6h-3.4z" fill="none" stroke="#1d6381" stroke-width=".35"/>
<g fill="#c58c38" stroke="#6b7678" stroke-width=".21">
<path d="M246.2 101.9h2.7v4h-2.7z" fill-rule="evenodd"/>
<circle cx="75.2" cy="48.2" r="1.36"/>
</g>
<path d="M73.5 46.5h3.4v3.4h-3.4z" fill="none" stroke="#1d6381" stroke-width=".35"/>
<path d="M86.6 82.8h3.6v1.7h-3.6z" fill-rule="evenodd" fill="#c58c38" stroke="#6b7678" stroke-width=".21"/>
<path d="M86.2 82.5h4.3v2.3h-4.3z" fill="none" stroke="#1d6381" stroke-width=".35"/>
<g fill="#c58c38" stroke="#6b7678" stroke-width=".21">
<path d="M86.6 85.4h3.6v1.6h-3.6z" fill-rule="evenodd"/>
<path d="M86.6 88h3.6v1.6h-3.6z" fill-rule="evenodd"/>
<path d="M92.8 88h3.6v1.6h-3.6z" fill-rule="evenodd"/>
<path d="M92.8 82.8h3.6v1.7h-3.6z" fill-rule="evenodd"/>
<path d="M222.3 126h4.6v4.6h-4.6z" fill-rule="evenodd"/>
</g>
<path d="M221.9 125.7h5.3v5.3h-5.3z" fill="none" stroke="#1d6381" stroke-width=".35"/>
<g fill="#c58c38" stroke="#6b7678" stroke-width=".21">
<path d="M28.5 53.4h3.8v2.7h-3.8z" fill-rule="evenodd"/>
<circle cx="231.5" cy="128.3" r="2.31"/>
</g>
<path d="M28.1 53h4.5v3.5h-4.5z" fill="none" stroke="#1d6381" stroke-width=".35"/>
<g fill="#c58c38" stroke="#6b7678" stroke-width=".21">
<path d="M28.5 48.4h3.8v2.8h-3.8z" fill-rule="evenodd"/>
<circle cx="48" cy="69.9" r="1.36"/>
</g>
<path d="M46.3 68.2h3.4v3.4h-3.4z" fill="none" stroke="#1d6381" stroke-width=".35"/>
<path d="M181.5 77.1h4.6v4.6h-4.6z" fill-rule="evenodd" fill="#c58c38" stroke="#6b7678" stroke-width=".21"/>
<path d="M181.2 76.8h5.3v5.3h-5.3z" fill="none" stroke="#1d6381" stroke-width=".35"/>
<g fill="#c58c38" stroke="#6b7678" stroke-width=".21">
<path d="M251.3 60.3h5.5v4.1h-5.5z" fill-rule="evenodd"/>
<circle cx="190.7" cy="79.4" r="2.31"/>
<circle cx="197.6" cy="79.4" r="2.31"/>
</g>
<path d="M251 59.9h6.1v4.8h-6.1z" fill="none" stroke="#1d6381" stroke-width=".35"/>
<g fill="#c58c38" stroke="#6b7678" stroke-width=".21">
<path d="M251.3 66.5h5.5v4.1h-5.5z" fill-rule="evenodd"/>
<path d="M268.4 63.4h5.5v10.3h-5.5z" fill-rule="evenodd"/>
<path d="M251.3 72.8h5.5v4.1h-5.5z" fill-rule="evenodd"/>
<path d="M184.6 56.2h3.9v2.7h-3.9z" fill-rule="evenodd"/>
</g>
<path d="M184.2 55.9h4.7v3.4h-4.7z" fill="none" stroke="#1d6381" stroke-width=".35"/>
<g fill="#c58c38" stroke="#6b7678" stroke-width=".21">
<path d="M184.6 51.1h3.9v2.7h-3.9z" fill-rule="evenodd"/>
<path d="M76.7 84.3h2.7v3.9h-2.7z" fill-rule="evenodd"/>
</g>
<path d="M76.3 83.9h3.4v4.7h-3.4z" fill="none" stroke="#1d6381" stroke-width=".35"/>
<g fill="#c58c38" stroke="#6b7678" stroke-width=".21">
<path d="M81.8 84.3h2.7v3.9h-2.7z" fill-rule="evenodd"/>
<path d="M207.1 51.7h2.8v3.8h-2.8z" fill-rule="evenodd"/>
</g>
<path d="M206.8 51.4h3.5v4.5h-3.5z" fill="none" stroke="#1d6381" stroke-width=".35"/>
<g fill="#c58c38" stroke="#6b7678" stroke-width=".21">
<path d="M212.1 51.7h2.8v3.8h-2.8z" fill-rule="evenodd"/>
<path d="M241.3 82.6h4.6v4.6h-4.6z" fill-rule="evenodd"/>
</g>
<path d="M240.9 82.2h5.4v5.3h-5.4z" fill="none" stroke="#1d6381" stroke-width=".35"/>
<g fill="#c58c38" stroke="#6b7678" stroke-width=".21">
<path d="M91.8 109h4.8v3.6h-4.8z" fill-rule="evenodd"/>
<circle cx="250.5" cy="84.9" r="2.31"/>
<circle cx="257.4" cy="84.9" r="2.31"/>
<circle cx="264.3" cy="84.9" r="2.31"/>
<circle cx="271.2" cy="84.9" r="2.31"/>
</g>
<path d="M91.5 108.7h5.4v4.2h-5.4z" fill="none" stroke="#1d6381" stroke-width=".35"/>
<path d="M91.8 100.6h4.8v3.6h-4.8z" fill-rule="evenodd" fill="#c58c38" stroke="#6b7678" stroke-width=".21"/>
<g fill="#fff">
<path d="M228.1 72.1h6.8v3.8h-6.8z" fill-rule="evenodd"/>
<path d="M229.3 50.3h8.4v3.9h-8.4z" fill-rule="evenodd"/>
<path d="M205.6 118.2h5.4v3.9h-5.4z" fill-rule="evenodd"/>
<path d="M210 107.4h4.9v3.9h-4.9z" fill-rule="evenodd"/>
<path d="M54 109.4h4.9v3.9h-4.9z" fill-rule="evenodd"/>
<path d="M257.3 107.5h5.4v3.9h-5.4z" fill-rule="evenodd"/>
<path d="M173 53h5.4v3.9h-5.4z" fill-rule="evenodd"/>
<path d="M20.2 108.1h6.8v3.9h-6.8z" fill-rule="evenodd"/>
</g>
<path d="M270.8 42.8v3.5" fill="none" stroke="#516b7a" stroke-width=".21"/>
<g fill="#fff">
<path d="M268.1 44.4h5.3v3.8h-5.3z" fill-rule="evenodd"/>
<path d="M200.9 131.8h6.8v3.9h-6.8z" fill-rule="evenodd"/>
<path d="M20.2 87.8h6.8v3.8h-6.8z" fill-rule="evenodd"/>
<path d="M115.9 117.4h4.9v3.9h-4.9z" fill-rule="evenodd"/>
<path d="M61.7 43.5h5.2v3.9h-5.2z" fill-rule="evenodd"/>
<path d="M154.2 120.7h4.9v3.9h-4.9z" fill-rule="evenodd"/>
<path d="M186.6 91.1h8.3v3.9h-8.3z" fill-rule="evenodd"/>
<path d="M39.9 61.2h5.4v3.9h-5.4z" fill-rule="evenodd"/>
<path d="M208.3 63.9h5.4v3.9h-5.4z" fill-rule="evenodd"/>
<path d="M88.8 84.3h5.4v3.9h-5.4z" fill-rule="evenodd"/>
<path d="M224.6 126.4h6.8v3.9h-6.8z" fill-rule="evenodd"/>
<path d="M187.3 77.5h6.8v3.9h-6.8z" fill-rule="evenodd"/>
<path d="M259.1 66.6h7v3.9h-7z" fill-rule="evenodd"/>
<path d="M254.9 82.9h4.9v3.9h-4.9z" fill-rule="evenodd"/>
<path d="M157.8 72.1h8.6v3.8h-8.6z" fill-rule="evenodd"/>
</g>
<path d="M223.2 41.4v3.5" fill="none" stroke="#516b7a" stroke-width=".21"/>
<g fill="#fff">
<path d="M219.8 43h6.9v3.9h-6.9z" fill-rule="evenodd"/>
<path d="M60.8 80.2h7v3.9h-7z" fill-rule="evenodd"/>
<path d="M81.8 121h8.5v3.8h-8.5z" fill-rule="evenodd"/>
<path d="M272.7 91.1h7v3.9h-7z" fill-rule="evenodd"/>
<path d="M50 68h6.9v3.9h-6.9z" fill-rule="evenodd"/>
<path d="M185.2 110.1h5.4v3.9h-5.4z" fill-rule="evenodd"/>
<path d="M42.6 49h5.4v3.9h-5.4z" fill-rule="evenodd"/>
<path d="M241.5 42.2h6.9v3.9h-6.9z" fill-rule="evenodd"/>
<path d="M215.7 118.2h6.9v3.9h-6.9z" fill-rule="evenodd"/>
<path d="M218.4 61.2h6.9v3.9h-6.9z" fill-rule="evenodd"/>
<path d="M251 122.3h6.9v3.9h-6.9z" fill-rule="evenodd"/>
<path d="M76.4 46.3h8.5v3.8h-8.5z" fill-rule="evenodd"/>
<path d="M245 50.3h5.4v3.9h-5.4z" fill-rule="evenodd"/>
</g>
<path d="M167.5 74h3.6" fill="none" stroke="#516b7a" stroke-width=".21"/>
<g fill="#fff">
<path d="M167.6 72.1h6.9v3.8h-6.9z" fill-rule="evenodd"/>
<path d="M188.5 100.6h7v3.9h-7z" fill-rule="evenodd"/>
<path d="M243.6 93.8h5.4v3.9h-5.4z" fill-rule="evenodd"/>
<path d="M181.7 123.7h7v3.9h-7z" fill-rule="evenodd"/>
</g>
<path d="M50.7 42.2v3.6" fill="none" stroke="#516b7a" stroke-width=".21"/>
<g fill="#fff">
<path d="M48 43.8h5.4v3.9h-5.4z" fill-rule="evenodd"/>
<path d="M254.5 93.8h5.4v3.9h-5.4z" fill-rule="evenodd"/>
</g>
<path d="M82 41.4l7.7 7.7" fill="none" stroke="#516b7a" stroke-width=".21"/>
<g fill="#fff">
<path d="M87 47.2h5.4v3.9h-5.4z" fill-rule="evenodd"/>
<path d="M154.6 46h8.5v3.9h-8.5z" fill-rule="evenodd"/>
<path d="M91.5 93.8h5.4v3.9h-5.4z" fill-rule="evenodd"/>
<path d="M242.8 59.8h7v3.9h-7z" fill-rule="evenodd"/>
</g>
<path d="M30.4 41.4v3.5" fill="none" stroke="#516b7a" stroke-width=".21"/>
<g fill="#fff">
<path d="M26.9 43h6.9v3.9h-6.9z" fill-rule="evenodd"/>
<path d="M20.9 129.1h5.4v3.9h-5.4z" fill-rule="evenodd"/>
</g>
<path d="M166.2 50.9v3.5" fill="none" stroke="#516b7a" stroke-width=".21"/>
<g fill="#fff">
<path d="M163.5 52.5h5.4v3.9h-5.4z" fill-rule="evenodd"/>
<path d="M270.8 129.1h5.4v3.9h-5.4z" fill-rule="evenodd"/>
</g>
<path d="M69.7 82.2h3.6" fill="none" stroke="#516b7a" stroke-width=".21"/>
<g fill="#fff">
<path d="M69 80.2h8.5v3.9h-8.5z" fill-rule="evenodd"/>
<path d="M257.8 42.2h6.9v3.9h-6.9z" fill-rule="evenodd"/>
<path d="M274.7 99.2h8.5v3.9h-8.5z" fill-rule="evenodd"/>
<path d="M229.3 118.2h6.9v3.9h-6.9z" fill-rule="evenodd"/>
<path d="M65.5 69.3h8.5v3.9h-8.5z" fill-rule="evenodd"/>
</g>
<path d="M64.3 65.3v6" fill="none" stroke="#516b7a" stroke-width=".21"/>
<path d="M60.8 63.4h7v3.8h-7z" fill-rule="evenodd" fill="#fff"/>
<path d="M175.7 42.8v3.5" fill="none" stroke="#516b7a" stroke-width=".21"/>
<g fill="#fff">
<path d="M173 44.4h5.4v3.8h-5.4z" fill-rule="evenodd"/>
<path d="M196.7 58.5h6.9v3.9h-6.9z" fill-rule="evenodd"/>
<path d="M181.7 133.2h7v3.9h-7z" fill-rule="evenodd"/>
<path d="M251 131.8h6.9v3.9h-6.9z" fill-rule="evenodd"/>
<path d="M27.7 69.3h5.3v3.9h-5.3z" fill-rule="evenodd"/>
</g>
<path d="M234.1 42.8v3.5" fill="none" stroke="#516b7a" stroke-width=".21"/>
<g fill="#fff">
<path d="M230.6 44.4h7v3.8h-7z" fill-rule="evenodd"/>
<path d="M242.8 70.7h7v3.9h-7z" fill-rule="evenodd"/>
<path d="M264.6 53h6.9v3.9h-6.9z" fill-rule="evenodd"/>
</g>
<path d="M149.1 47.9h3.5" fill="none" stroke="#516b7a" stroke-width=".21"/>
<g fill="#fff">
<path d="M145.6 46h6.9v3.9h-6.9z" fill-rule="evenodd"/>
<path d="M264.6 116.9h6.9v3.9h-6.9z" fill-rule="evenodd"/>
<path d="M264.6 96.5h6.9v3.9h-6.9z" fill-rule="evenodd"/>
<path d="M132 104.7h5.4v3.8h-5.4z" fill-rule="evenodd"/>
<path d="M37.2 82.9h5.3v3.9h-5.3z" fill-rule="evenodd"/>
<path d="M49.4 82.9h5.4v3.9h-5.4z" fill-rule="evenodd"/>
<path d="M241.5 101.9h6.9v3.9h-6.9z" fill-rule="evenodd"/>
</g>
<path d="M71.6 48.2h3.6" fill="none" stroke="#516b7a" stroke-width=".21"/>
<g fill="#fff">
<path d="M68.2 46.3h6.9v3.8h-6.9z" fill-rule="evenodd"/>
<path d="M27.7 50.3h5.3v3.9h-5.3z" fill-rule="evenodd"/>
</g>
<path d="M44.5 69.9h3.5" fill="none" stroke="#516b7a" stroke-width=".21"/>
<g fill="#fff">
<path d="M40.2 68h8.5v3.9h-8.5z" fill-rule="evenodd"/>
<path d="M183.1 53h6.9v3.9h-6.9z" fill-rule="evenodd"/>
</g>
<path d="M80.6 86.2h3.5" fill="none" stroke="#516b7a" stroke-width=".21"/>
<g fill="#fff">
<path d="M80.7 84.3h6.9v3.9h-6.9z" fill-rule="evenodd"/>
<path d="M207.5 51.7h7v3.9h-7z" fill-rule="evenodd"/>
<path d="M91.5 104.7h5.4v3.8h-5.4z" fill-rule="evenodd"/>
</g>
<path d="M12.7 148.3h271.6v7.4h-271.6z" fill-rule="evenodd" fill="#edf3f6"/>
<path d="M12.7 155.7h271.6" fill="none" stroke="#1d6381" stroke-width=".21"/>
<path d="M12.7 163.1h271.6M12.7 170.5h271.6M12.7 177.9h271.6" fill="none" stroke="#cbd9e0" stroke-width=".21"/>
<text font-size="7.1" fill="#153247" x="12.7" y="15.5">Signal interfaces - component side</text>
<text font-size="3.2" fill="#516b7a" x="12.7" y="21.9">NANO EVERY CARRIER / A.9 / 6 NOVEMBER 2026 / UNBUILT PROTOTYPE</text>
<g font-size="3.1" fill="#153247">
<text x="14.8" y="153.1">Path</text>
<text x="46.6" y="153.1">Physical and electrical check</text>
<text x="14.8" y="160.5">Optical</text>
<text x="46.6" y="160.5">J1 signal -&gt; J3 normally closed ring -&gt;R6/U3 -&gt;R4 -&gt;Nano D9. Plug ring replaces J1.</text>
<text x="14.8" y="167.9">PPS</text>
<text x="46.6" y="167.9">GNSS PPS -&gt; J4 NC; external ring -&gt;R17/U6 -&gt; J4 NO. Selected common -&gt;R8 -&gt;JP9/10 -&gt;NanoA3.</text>
<text x="14.8" y="175.3">UART</text>
<text x="46.6" y="175.3">J5/4 receiverTX -&gt; level translator -&gt;Nano D0/RX. Nano D1/TX -&gt; translator -&gt;J5/5 receiverRX. J2 is monitor only.</text>
</g>
<g font-size="2.8" fill="#153247">
<text x="27.8" y="45.9">C16</text>
<text x="48.9" y="46.7">C3</text>
<text x="62.6" y="46.5">X1</text>
<text x="173.9" y="47.3">R9</text>
<text x="220.6" y="45.9">R19</text>
<text x="231.5" y="47.3">R20</text>
<text x="242.4" y="45.1">C18</text>
<text x="258.7" y="45.1">C19</text>
<text x="269" y="47.3">U9</text>
<text x="28.6" y="53.3">R1</text>
<text x="43.5" y="51.9">C4</text>
<text x="69.1" y="49.2">TP1</text>
<text x="77.2" y="49.2">TP11</text>
<text x="87.9" y="50.1">R2</text>
<text x="146.5" y="48.9">TP2</text>
<text x="155.5" y="48.9">TP12</text>
<text x="230.2" y="53.3">JP11</text>
<text x="245.9" y="53.3">R5</text>
<text x="164.4" y="55.4">C9</text>
<text x="173.9" y="56">U2</text>
<text x="184" y="56">C10</text>
<text x="208.4" y="54.6">R10</text>
<text x="265.5" y="56">C21</text>
<text x="40.8" y="64.1">U7</text>
<text x="197.5" y="61.4">C12</text>
<text x="219.3" y="64.1">C13</text>
<text x="243.7" y="62.8">C34</text>
<text x="41.1" y="70.9">TP19</text>
<text x="50.9" y="70.9">TP9</text>
<text x="61.7" y="66.3">TP8</text>
<text x="209.2" y="66.8">U4</text>
<text x="260" y="69.6">U14</text>
<text x="28.6" y="72.3">R3</text>
<text x="66.4" y="72.3">TP18</text>
<text x="158.7" y="75">TP16</text>
<text x="168.5" y="75">TP6</text>
<text x="229" y="75">JP2</text>
<text x="243.7" y="73.6">C33</text>
<text x="61.7" y="83.1">TP3</text>
<text x="69.9" y="83.1">TP13</text>
<text x="188.2" y="80.4">JP9</text>
<text x="38.1" y="85.9">C5</text>
<text x="50.3" y="85.9">C6</text>
<text x="81.5" y="87.2">C11</text>
<text x="89.7" y="87.2">U3</text>
<text x="255.8" y="85.9">J5</text>
<text x="21.1" y="90.7">JP7</text>
<text x="187.4" y="94">JP10</text>
<text x="273.6" y="94">TP5</text>
<text x="92.4" y="96.7">R6</text>
<text x="244.5" y="96.7">C7</text>
<text x="255.4" y="96.7">C8</text>
<text x="265.5" y="99.4">C15</text>
<text x="92.4" y="107.6">R7</text>
<text x="132.9" y="107.6">D1</text>
<text x="189.4" y="103.5">R17</text>
<text x="242.4" y="104.9">C14</text>
<text x="275.5" y="102.2">TP15</text>
<text x="21.1" y="111.1">JP5</text>
<text x="54.9" y="112.3">J1</text>
<text x="186.1" y="113">R8</text>
<text x="210.9" y="110.3">J2</text>
<text x="258.2" y="110.4">U5</text>
<text x="265.5" y="119.8">R13</text>
<text x="82.7" y="123.9">TP10</text>
<text x="116.8" y="120.4">J3</text>
<text x="155.1" y="123.6">J4</text>
<text x="206.5" y="121.2">U6</text>
<text x="216.6" y="121.2">C17</text>
<text x="230.1" y="121.2">R16</text>
<text x="251.9" y="125.2">R11</text>
<text x="182.6" y="126.6">R14</text>
<text x="225.5" y="129.3">JP6</text>
<text x="21.8" y="132">H3</text>
<text x="182.6" y="136.1">R15</text>
<text x="201.8" y="134.8">JP8</text>
<text x="251.9" y="134.8">R12</text>
<text x="271.7" y="132">H4</text>
</g>
<g font-size="2.8" fill="#516b7a">
<text x="12.7" y="202.2">Power off before assembly, TRS cable connection or shunt changes. Confirm delivered parts and pin 1.</text>
<text x="282.7" y="202.2">7</text>
</g>
</svg>
